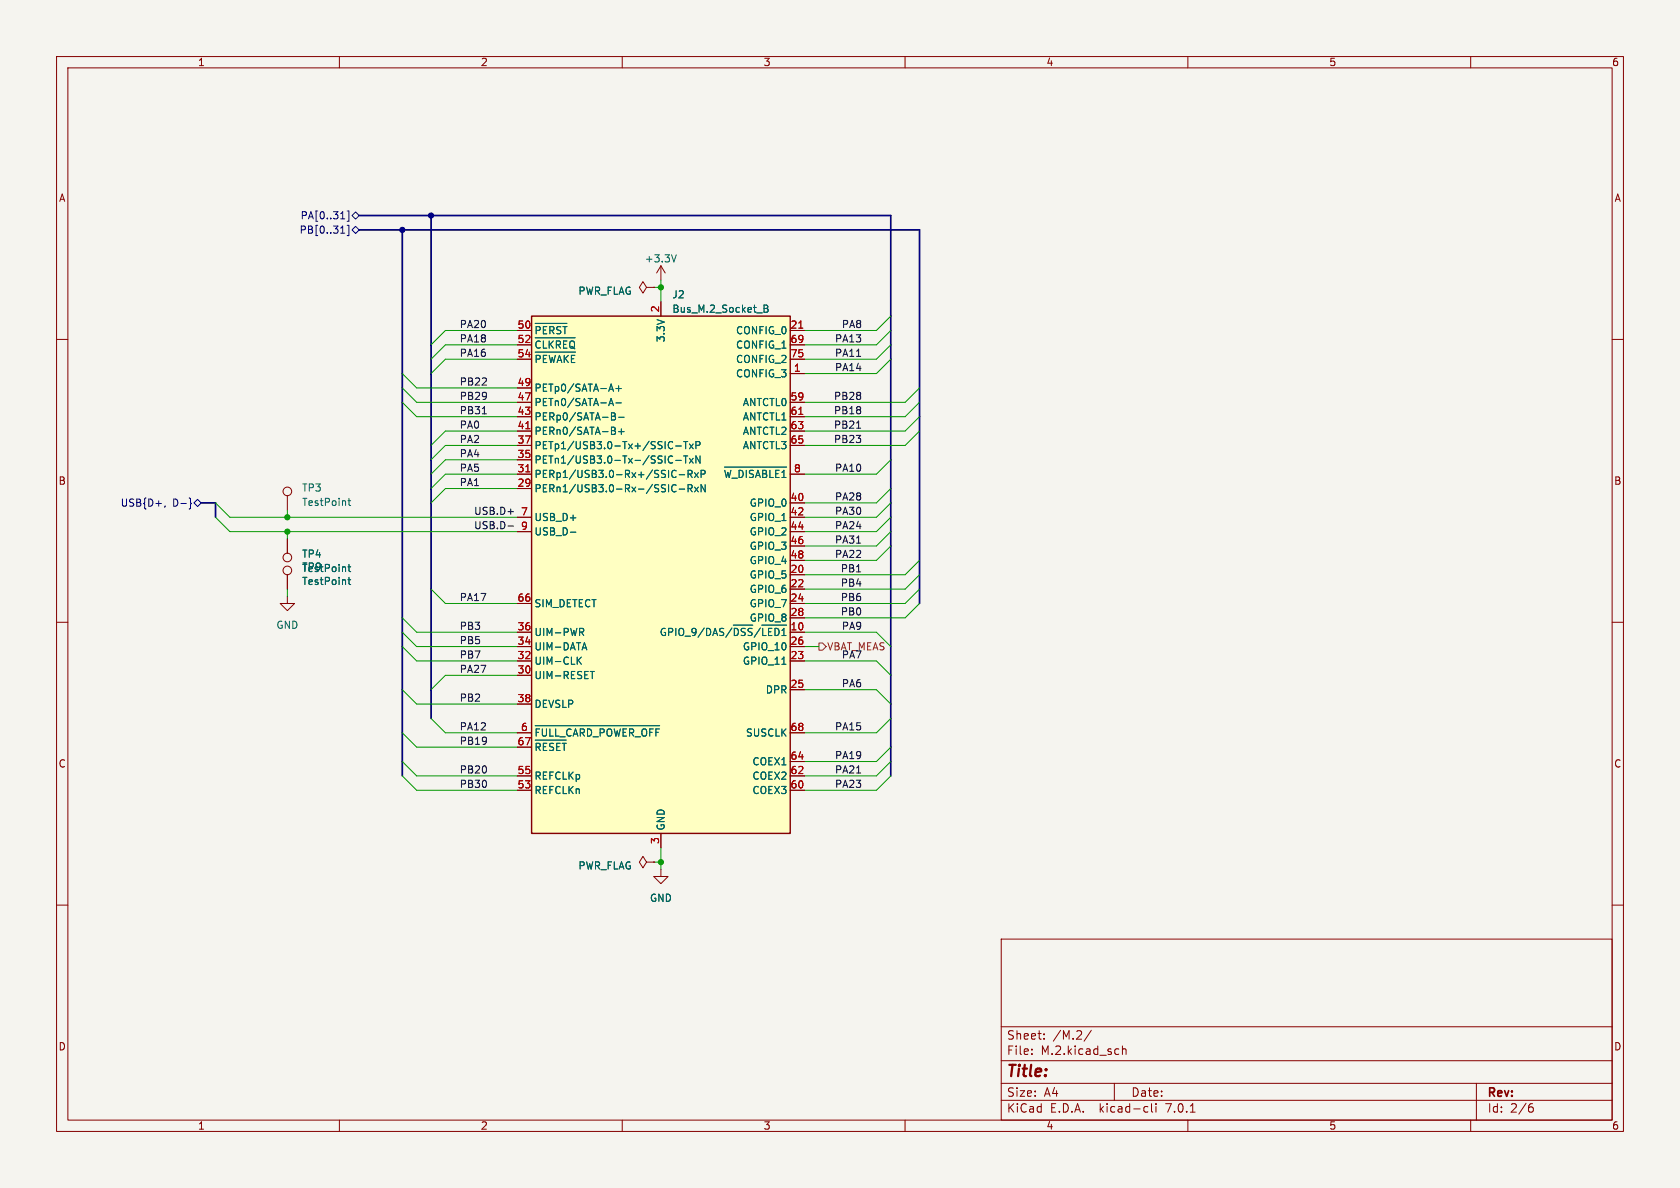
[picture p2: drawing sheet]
<svg xmlns="http://www.w3.org/2000/svg" width="297mm" height="210mm" viewBox="0 0 297 210" stroke-linecap="round" stroke-linejoin="round" font-family="sans-serif">
<path d="M0 0h297v210h-297z" fill="#f5f4ef" stroke="#f5f4ef" stroke-width=".18"/>
<g fill="none" stroke="#840000" stroke-width=".18">
<path d="M10 10h277v190h-277zM12 12h273v186h-273zM60 10v2M110 10v2M160 10v2M210 10v2M260 10v2M10 60h2M91.4 58.4h2.6M114.3 50.8l-.6-1-.7 1 .7 1 .6-1h1.3M115.6 50.8h.1M116.8 47l-.7 1.3"/>
<path d="M116.8 47v2.5M116.8 53.3v2.6M116.8 47l.8 1.3M139.7 58.4h2.5M285 60h2M91.4 78.7h2.6M91.4 76.2h2.6M91.4 73.7h2.6M91.4 71.1h2.6M91.4 68.6h2.6M91.4 61h2.6M91.4 63.5h2.6"/>
<path d="M139.7 66h2.5M139.7 78.7h2.5M139.7 76.2h2.5M139.7 73.7h2.5M139.7 71.1h2.5M139.7 61h2.5M139.7 63.5h2.5M50.8 87.6v2.6M50.8 95.3v2.5M91.4 86.4h2.6M91.4 83.8h2.6M91.4 81.3h2.6"/>
<path d="M91.4 91.4h2.6M91.4 94h2.6M139.7 83.8h2.5M139.7 88.9h2.5M139.7 91.4h2.5M139.7 94h2.5M139.7 96.5h2.5M139.7 99.1h2.5M10 110h2M50.8 105.4v1.3h1.3l-1.3 1.3-1.3-1.3h1.3M50.8 101.6v2.5M91.4 111.8h2.6"/>
<path d="M91.4 116.8h2.6M91.4 106.7h2.6M91.4 114.3h2.6M91.4 119.4h2.6M139.7 111.8h2.5M139.7 101.6h2.5M139.7 104.1h2.5M139.7 116.8h2.5M139.7 106.7h2.5M139.7 114.3h2.5M139.7 109.2h2.5M285 110h2"/>
<path d="M91.4 124.5h2.6M91.4 139.7h2.6M91.4 137.2h2.6M91.4 129.5h2.6M91.4 132.1h2.6M139.7 121.9h2.5M139.7 139.7h2.5M139.7 137.2h2.5M139.7 129.5h2.5M139.7 134.6h2.5M10 160h2M114.3 152.4l-.6-1-.7 1 .7 1 .6-1h1.3"/>
<path d="M115.6 152.4h.1M116.8 153.7v1.2h1.3l-1.3 1.3-1.2-1.3h1.2M116.8 147.3v2.6M285 160h2M177 166h108v32h-108zM60 198v2M110 198v2M160 198v2M177 194.5h108M177 191.5h108M177 187.5h108M177 181.5h108"/>
<path d="M182.4 186.3v.1M182.4 185.5v.1M184.6 183.6v.1M184.6 182.8v.1M192.9 182.1l-1.3 2M197 191.5v3M198.4 184.9v1.5M198.4 185.5l.2-.1 .4 .1 .1 .9M202.5 195.6l.4 .1M202.9 196.5l-.4 .1M203.6 195.1v1.3l.2 .2M204.4 195.1v.1"/>
<path d="M204.4 195.6v1M210 198v2M210.4 196.6h.9M260 198v2M261 191.5v6.5M270.5 195.7h.4l.2 .3-.1 .5-.5 .1M270.9 195.1l-.4 .1"/>
<circle cx="50.8" cy="86.9" r=".76"/>
<circle cx="50.8" cy="98.6" r=".76"/>
<circle cx="50.8" cy="100.8" r=".76"/>
</g>
<g fill="none" stroke="#006464" stroke-width=".18">
<path d="M94.6 57.2h5.6M94.6 59.7h7.1M95.5 58l-.2-.3h-.5v1.3M96.7 57.7h-.6v1.3M97.9 58l-.2-.3h-.5v1.3M99.1 57.8l-.4-.1-.3 .3M99.5 57.7h.7M99.9 57.7v1.3M119.6 45l-.5 1.3M135.1 53.9h.4l.2 .3-.2 .3 .2 .2 .1 .3-.2 .2h-.5zM135.1 54.5h.4M94.6 62.2h7.1"/>
<path d="M94.8 62.8v1.3M96.1 60.3v1.2M96.1 62.8v1.3M97.1 60.3v1.2M97.1 62.8l.3 1.3M97.8 60.3l-.7 .7M98.2 62.8l-.3 1.3M98.4 60.3v1.2M98.5 64.1l.4-1.3 .4 1.3M99.6 60.3v1.2M99.7 62.8v1.3M100.5 62.8l-.8 .7"/>
<path d="M101 62.8v1.3M107.6 71.7l.4-1.3 .5 1.3M107.7 71.3h.6M108 67.9l.5 1.3M108.1 73l.6 .1 .1 .2-.3 .3M108.1 73.6h.4M108.5 75.5l.3 .3-.3 .3 .3 .1v.3l-.2 .3h-.5M108.5 73.6l.3 .2v.3l-.7 .1M108.9 71.2h.9M108.9 68.7h.9M109.4 76.3h.9M109.4 73.8h.9"/>
<path d="M109.4 68.2v1M109.8 75.8v1M119.5 78.8h.9M120.9 78.1h.7M121.2 78.1v1.2M121.9 78.5l.6 .8M122.5 78.5l-.6 .8M123 78.7h.6l.2-.2-.1-.3-.7-.1v1.2M61.5 88.5h.5M61.7 88.1v1.1l.3 .2M61.7 99.8v1.1l.3 .1M100.8 94.1h1"/>
<path d="M118.6 80.6l.3 .1M118.9 81.7l-.3 .2M119 85.7h.3l.2 .1M119.5 81.4h.9M119.5 86.8l-.2 .1h-.3M120.1 86.5h.9M120.1 83.9h.9M120.9 80.6h.7M121.2 80.6v1.3M121.6 86.3h.6l.2-.2-.1-.3-.7-.1v1.2M121.6 83.8l.6-.1 .2-.1-.1-.3-.7-.2v1.3M121.9 81l.6 .9"/>
<path d="M121.9 86.3l.5 .6M121.9 83.8l.5 .6M122.5 81l-.6 .9M122.8 86.1l.7 .8M122.8 83.6l.7 .8M123.5 86.1l-.7 .8M123.5 83.6l-.7 .8M123.8 80.6v1.3l-.8-1.3v1.3M123.9 83.8l.6-.1 .2-.1-.1-.3-.7-.2v1.3M124.7 85.7v1.2l-.8-1.2v1.2M128.1 82.6h11M128.1 83.1l.3 1.3"/>
<path d="M129.2 83.1l-.3 1.3M131.3 83.4l-.2-.2-.4-.1v1.3M131.9 83.1v1.3M133.2 83.2l-.5-.1-.2 .3M133.6 84.4l.4-1.3 .4 1.3M135.5 83.4l-.2-.3h-.5v1.3M136.1 83.1v1.3M137.7 83.1h-.6v1.3M138.3 83.4l.3-.3v1.3M61.5 100.2h.5M61.5 102.5h.5M61.7 102.1v1l.3 .2"/>
<path d="M102.2 116.7l.6 .7M102.8 116.2l-.8 .7M102.8 111.7l.4 .6M103 111.1l.2 .2-.1 .3-.1 .1M103.3 113.6l.4 1.3M104.3 118.7h.8M117.6 111.1h-.5l-.2 .3M118.9 111.3l-.2-.2h-.5v1.2M119.5 111.1v1.2M120 111.5a.42 .42 0 0 1 .4-.4 .42 .42 0 0 1 .5 .4M122.3 111.3l.3-.2h.2l.2 .2M124.5 111l-1.1 1.7"/>
<path d="M125.6 111.4l-.2-.3h-.5v1.2M126 112.3l.4-1.2 .5 1.2M127.9 111.1h-.4l-.3 .2M129.4 111l-1.1 1.7M129.6 110.5h3.5M130.5 111.4l-.2-.3h-.5v1.2M131.8 111.1h-.5l-.3 .2M133 111.1h-.5l-.3 .2M134.4 111l-1.1 1.7M134.7 110.5h4.4M134.8 111.1v1.2M136.5 111.1h-.6v1.2"/>
<path d="M137.7 111.4l-.2-.3h-.5v1.2M138.2 117.4h.8M138.3 111.4l.3-.3v1.2M94.6 128.3h22M94.6 130.8h5.5M94.8 131.4v1.3M95.4 128.9h-.6v1.2M95.9 128.9v1M96.1 131.4v1.3M96.6 128.9v1M97.2 128.9v1.2M98.2 128.9v1.2"/>
<path d="M98.4 131.4v1.3M99.7 131.4v1.3M101 129l-.4-.1-.4 .3M101.3 130.1l.4-1.2 .5 1.2M103.3 129.1l-.2-.2h-.5v1.2M104.5 129.2l-.2-.3h-.4v1.2M106.8 129.1l-.2-.2h-.5v1.2M107.3 129.3a.42 .42 0 0 1 .4-.5 .42 .42 0 0 1 .5 .5M108.6 128.9l.3 1.2M109.7 128.9l-.3 1.2M110.8 128.9h-.6v1.2M112 129.1l-.2-.2h-.5v1.2"/>
<path d="M113.5 129.3a.42 .42 0 0 1 .4-.5 .42 .42 0 0 1 .4 .5M115.5 128.9h-.6v1.2M116.6 128.9h-.6v1.2"/>
</g>
<path d="M94 55.9h45.7v91.4h-45.7z" fill="#ffffc2" stroke="#ffffc2" stroke-width=".18"/>
<path d="M94 55.9h45.7v91.4h-45.7z" fill="none" stroke="#840000" stroke-width=".25"/>
<path d="M141.2 58h.7M93 75.8h.7M141.2 73.3h.7M93 83.4h.7" fill="none" stroke="#a90000" stroke-width=".18"/>
<path d="M60.2 38.7h.8M61.4 37.3h.3v1.8h-.3M61.4 39.8h.3v1.9h-.3M62.2 38.1l.7-.6 .6 .6-.6 .6zM60.2 41.2h.8M62.2 40.6l.7-.6 .6 .6-.6 .7zM29.2 89.4l-.1 .3M33.4 88l.3 .2v.6l.2 .2-.2 .2v.6l-.3 .2M34.3 88.9l.6-.6 .7 .6-.7 .6z" fill="none" stroke="#000084" stroke-width=".18"/>
<path d="M144.8 113.7h.6l.6 .6-.6 .6h-.6z" fill="none" stroke="#725600" stroke-width=".18"/>
<path d="M85.3 73.2h.7M151.4 75.7h.8M151.4 63h.8M89.8 93h1M151.4 96h.8M151.4 101.1h.8M151.4 136.7h.8" fill="none" stroke="#0f0f0f" stroke-width=".18"/>
<path d="M63.5 38.1h94v99.1M76.2 38.1v88.9M63.5 40.6h99.1v66.1M71.1 40.6v96.6M35.6 88.9h2.5v2.5" fill="none" stroke="#000084" stroke-width=".3"/>
<g fill="none" stroke="#009600" stroke-width=".18">
<path d="M91.4 58.4h-12.7l-2.5 2.6M115.6 50.8h1.2M116.8 49.5v3.8M157.5 55.9l-2.6 2.5h-12.7M157.5 58.4l-2.6 2.6h-12.7M71.1 68.6l2.6 2.5h17.7M71.1 71.1l2.6 2.6h17.7M71.1 66l2.6 2.6h17.7M91.4 61h-12.7l-2.5 2.5M91.4 76.2h-12.7l-2.5 2.5M91.4 63.5h-12.7l-2.5 2.5M91.4 78.7h-12.7l-2.5 2.6"/>
<path d="M157.5 63.5l-2.6 2.5h-12.7M157.5 61l-2.6 2.5h-12.7M162.6 73.7l-2.6 2.5h-17.8M162.6 68.6l-2.6 2.5h-17.8M162.6 71.1l-2.6 2.6h-17.8M162.6 76.2l-2.6 2.5h-17.8M38.1 91.4l2.5 2.6h50.8M38.1 88.9l2.5 2.5h50.8M50.8 90.2v1.2M50.8 94v1.3M91.4 83.8h-12.7l-2.5 2.6M91.4 86.4h-12.7l-2.5 2.5"/>
<path d="M91.4 81.3h-12.7l-2.5 2.5M157.5 96.5l-2.6 2.6h-12.7M157.5 91.4l-2.6 2.6h-12.7M157.5 86.4l-2.6 2.5h-12.7M157.5 81.3l-2.6 2.5h-12.7M157.5 88.9l-2.6 2.5h-12.7M157.5 94l-2.6 2.5h-12.7M162.6 99.1l-2.6 2.5h-17.8M50.8 104.1v1.3M71.1 114.3l2.6 2.5h17.7M71.1 111.8l2.6 2.5h17.7M71.1 109.2l2.6 2.6h17.7"/>
<path d="M76.2 104.1l2.5 2.6h12.7M91.4 119.4h-12.7l-2.5 2.5M142.2 116.8h12.7l2.6 2.6M142.2 114.3h2.6M142.2 111.8h12.7l2.6 2.5M162.6 104.1l-2.6 2.6h-17.8M162.6 101.6l-2.6 2.5h-17.8M162.6 106.7l-2.6 2.5h-17.8M71.1 129.5l2.6 2.6h17.7M71.1 134.6l2.6 2.6h17.7M71.1 137.2l2.6 2.5h17.7M71.1 121.9l2.6 2.6h17.7"/>
<path d="M76.2 127l2.5 2.5h12.7M142.2 121.9h12.7l2.6 2.6M157.5 127l-2.6 2.5h-12.7M157.5 134.6l-2.6 2.6h-12.7M157.5 132.1l-2.6 2.5h-12.7M157.5 137.2l-2.6 2.5h-12.7M115.6 152.4h1.2M116.8 149.9v3.8"/>
</g>
<g fill="#000084" stroke="#000084" stroke-width=".18">
<circle cx="71.1" cy="40.6" r=".46"/>
<circle cx="76.2" cy="38.1" r=".46"/>
</g>
<g fill="#009600" stroke="#009600" stroke-width=".18">
<circle cx="116.8" cy="152.4" r=".46"/>
<circle cx="116.8" cy="50.8" r=".46"/>
<circle cx="50.8" cy="91.4" r=".46"/>
<circle cx="50.8" cy="94" r=".46"/>
</g>
<text font-size="2.8" fill="#840000" x="178" y="190.8">Title:</text>
<g font-size="2.1" fill="#840000">
<text x="178" y="183.9">Sheet:</text>
<text x="186.2" y="183.9">/M.2/</text>
<text x="178" y="186.6">File:</text>
<text x="184" y="186.6">M.2.kicad_sch</text>
<text x="178" y="196.8">KiCad</text>
<text x="178" y="194">Size:</text>
<text x="184.6" y="194">A4</text>
<text x="185.7" y="196.8">E.D.A.</text>
<text x="194.4" y="196.8">kicad-cli</text>
<text x="200" y="194">Date:</text>
<text x="206.2" y="196.8">7.0.1</text>
<text x="263" y="194.2">Rev:</text>
<text x="263" y="196.8">Id:</text>
<text x="267" y="196.8">2/6</text>
</g>
<g font-size="1.8" fill="#840000">
<text x="35" y="11.8">1</text>
<text x="85" y="11.8">2</text>
<text x="135" y="11.8">3</text>
<text x="185" y="11.8">4</text>
<text x="235" y="11.8">5</text>
<text x="285" y="11.8">6</text>
<text x="10.4" y="35.8">A</text>
<text x="285.4" y="35.8">A</text>
<text x="10.3" y="85.8">B</text>
<text x="285.3" y="85.8">B</text>
<text x="10.3" y="135.8">C</text>
<text x="285.3" y="135.8">C</text>
<text x="10.3" y="185.8">D</text>
<text x="285.3" y="185.8">D</text>
<text x="35" y="199.8">1</text>
<text x="85" y="199.8">2</text>
<text x="135" y="199.8">3</text>
<text x="185" y="199.8">4</text>
<text x="235" y="199.8">5</text>
<text x="285" y="199.8">6</text>
</g>
<g font-size="1.8" fill="#000084">
<text x="52.8" y="41.5">PB[0..31]</text>
<text x="53" y="38.9">PA[0..31]</text>
<text x="21.2" y="89.7">USB{D+,</text>
<text x="30.4" y="89.7">D-}</text>
</g>
<g font-size="1.8" fill="#006464">
<text x="113.9" y="46.5">+3.3V</text>
<text x="102.2" y="52.3">PWR_FLAG</text>
<text x="118.8" y="52.9">J2</text>
<text x="94.5" y="59.9">~{PERST}</text>
<text x="118.8" y="55.4">Bus_M.2_Socket_B</text>
<text x="130" y="59.2">CONFIG_0</text>
<text x="94.5" y="62.4">~{CLKREQ}</text>
<text x="94.5" y="64.9">~{PEWAKE}</text>
<text x="117.7" y="60.6" transform="rotate(-90 117.7 60.6)">3.3V</text>
<text x="130" y="61.8">CONFIG_1</text>
<text x="130" y="64.3">CONFIG_2</text>
<text x="94.5" y="71.9">PETn0/SATA-A-</text>
<text x="94.5" y="69.4">PETp0/SATA-A+</text>
<text x="130" y="66.9">CONFIG_3</text>
<text x="131.2" y="71.9">ANTCTL0</text>
<text x="94.5" y="77">PERn0/SATA-B+</text>
<text x="94.5" y="74.5">PERp0/SATA-B-</text>
<text x="131.2" y="74.5">ANTCTL1</text>
<text x="131.2" y="77">ANTCTL2</text>
<text x="94.5" y="82.1">PETn1/USB3.0-Tx-/SSIC-TxN</text>
<text x="94.5" y="79.6">PETp1/USB3.0-Tx+/SSIC-TxP</text>
<text x="131.2" y="79.6">ANTCTL3</text>
<text x="53.3" y="87.1">TP3</text>
<text x="53.3" y="89.6">TestPoint</text>
<text x="94.5" y="87.2">PERn1/USB3.0-Rx-/SSIC-RxN</text>
<text x="94.5" y="84.6">PERp1/USB3.0-Rx+/SSIC-RxP</text>
<text x="127.8" y="85.3">~{W_DISABLE1}</text>
<text x="132.4" y="89.7">GPIO_0</text>
<text x="94.5" y="92.3">USB_D+</text>
<text x="94.5" y="94.8">USB_D-</text>
<text x="132.4" y="92.3">GPIO_1</text>
<text x="132.4" y="94.8">GPIO_2</text>
<text x="53.3" y="98.7">TP4</text>
<text x="53.3" y="101.3">TestPoint</text>
<text x="53.3" y="101">TP9</text>
<text x="132.4" y="97.3">GPIO_3</text>
<text x="132.4" y="99.9">GPIO_4</text>
<text x="53.3" y="103.6">TestPoint</text>
<text x="94.5" y="107.5">SIM_DETECT</text>
<text x="132.4" y="102.4">GPIO_5</text>
<text x="132.4" y="105">GPIO_6</text>
<text x="132.4" y="107.5">GPIO_7</text>
<text x="48.8" y="111.3">GND</text>
<text x="94.5" y="112.6">UIM-PWR</text>
<text x="116.5" y="113.2">GPIO_9/DAS/~{DSS}/~{LED1}</text>
<text x="132.4" y="110">GPIO_8</text>
<text x="94.5" y="117.7">UIM-CLK</text>
<text x="94.5" y="115.1">UIM-DATA</text>
<text x="131.2" y="117.7">GPIO_11</text>
<text x="131.2" y="115.1">GPIO_10</text>
<text x="94.5" y="120.2">UIM-RESET</text>
<text x="94.5" y="125.3">DEVSLP</text>
<text x="135.3" y="122.7">DPR</text>
<text x="94.5" y="131">~{FULL_CARD_POWER_OFF}</text>
<text x="131.7" y="130.4">SUSCLK</text>
<text x="94.5" y="138">REFCLKp</text>
<text x="94.5" y="133.5">~{RESET}</text>
<text x="132.9" y="138">COEX2</text>
<text x="132.9" y="135.4">COEX1</text>
<text x="94.5" y="140.5">REFCLKn</text>
<text x="132.9" y="140.5">COEX3</text>
<text x="117.7" y="146.8" transform="rotate(-90 117.7 146.8)">GND</text>
<text x="102.2" y="153.9">PWR_FLAG</text>
<text x="114.8" y="159.6">GND</text>
</g>
<g font-size="1.8" fill="#0f0f0f">
<text x="81.3" y="58.1">PA20</text>
<text x="148.7" y="58.1">PA8</text>
<text x="81.3" y="60.6">PA18</text>
<text x="81.3" y="63.2">PA16</text>
<text x="147.5" y="60.6">PA13</text>
<text x="147.5" y="65.7">PA14</text>
<text x="147.5" y="63.2">PA11</text>
<text x="81.3" y="68.2">PB22</text>
<text x="81.3" y="70.8">PB29</text>
<text x="147.3" y="70.8">PB28</text>
<text x="81.3" y="73.3">PB31</text>
<text x="81.3" y="75.9">PA0</text>
<text x="147.3" y="73.3">PB18</text>
<text x="147.3" y="75.9">PB21</text>
<text x="81.3" y="78.4">PA2</text>
<text x="81.3" y="83.5">PA5</text>
<text x="81.3" y="80.9">PA4</text>
<text x="147.3" y="78.4">PB23</text>
<text x="147.5" y="83.5">PA10</text>
<text x="81.3" y="86">PA1</text>
<text x="147.5" y="88.6">PA28</text>
<text x="83.8" y="91.1">USB.D+</text>
<text x="83.8" y="93.6">USB.D-</text>
<text x="147.5" y="93.6">PA24</text>
<text x="147.5" y="91.1">PA30</text>
<text x="147.5" y="96.2">PA31</text>
<text x="147.5" y="98.7">PA22</text>
<text x="148.5" y="101.3">PB1</text>
<text x="81.3" y="106.3">PA17</text>
<text x="148.5" y="106.3">PB6</text>
<text x="148.5" y="103.8">PB4</text>
<text x="81.3" y="114">PB5</text>
<text x="81.3" y="111.4">PB3</text>
<text x="148.5" y="108.9">PB0</text>
<text x="148.7" y="111.4">PA9</text>
<text x="81.3" y="119">PA27</text>
<text x="81.3" y="116.5">PB7</text>
<text x="148.7" y="116.5">PA7</text>
<text x="81.3" y="124.1">PB2</text>
<text x="148.7" y="121.6">PA6</text>
<text x="81.3" y="131.7">PB19</text>
<text x="81.3" y="129.2">PA12</text>
<text x="147.5" y="129.2">PA15</text>
<text x="81.3" y="136.8">PB20</text>
<text x="147.5" y="136.8">PA21</text>
<text x="147.5" y="134.3">PA19</text>
<text x="81.3" y="139.4">PB30</text>
<text x="147.5" y="139.4">PA23</text>
</g>
<g font-size="1.8" fill="#a90000">
<text x="91.4" y="58.2">50</text>
<text x="116.6" y="55.3" transform="rotate(-90 116.6 55.3)">2</text>
<text x="139.7" y="58.2">21</text>
<text x="91.4" y="60.7">52</text>
<text x="91.4" y="63.2">54</text>
<text x="139.7" y="60.7">69</text>
<text x="139.7" y="63.2">75</text>
<text x="140.3" y="65.8">1</text>
<text x="91.4" y="70.9">47</text>
<text x="91.4" y="68.3">49</text>
<text x="139.7" y="70.9">59</text>
<text x="91.4" y="75.9">41</text>
<text x="91.4" y="73.4">43</text>
<text x="139.7" y="73.4">61</text>
<text x="139.7" y="75.9">63</text>
<text x="91.4" y="83.6">31</text>
<text x="91.4" y="81">35</text>
<text x="91.4" y="78.5">37</text>
<text x="139.7" y="78.5">65</text>
<text x="140.3" y="83.6">8</text>
<text x="91.4" y="86.1">29</text>
<text x="139.7" y="88.6">40</text>
<text x="92" y="91.2">7</text>
<text x="92" y="93.7">9</text>
<text x="139.7" y="91.2">42</text>
<text x="139.7" y="93.7">44</text>
<text x="139.7" y="101.3">20</text>
<text x="139.7" y="96.3">46</text>
<text x="139.7" y="98.8">48</text>
<text x="91.4" y="106.4">66</text>
<text x="139.7" y="103.9">22</text>
<text x="139.7" y="106.4">24</text>
<text x="91.4" y="111.5">36</text>
<text x="139.7" y="111.5">10</text>
<text x="139.7" y="109">28</text>
<text x="91.4" y="119.1">30</text>
<text x="91.4" y="116.6">32</text>
<text x="91.4" y="114">34</text>
<text x="139.7" y="116.6">23</text>
<text x="139.7" y="114">26</text>
<text x="91.4" y="124.2">38</text>
<text x="139.7" y="121.7">25</text>
<text x="91.4" y="131.8">67</text>
<text x="92" y="129.3">6</text>
<text x="139.7" y="129.3">68</text>
<text x="91.4" y="136.9">55</text>
<text x="139.7" y="136.9">62</text>
<text x="139.7" y="134.4">64</text>
<text x="91.4" y="139.4">53</text>
<text x="139.7" y="139.4">60</text>
<text x="116.6" y="149.3" transform="rotate(-90 116.6 149.3)">3</text>
</g>
<text font-size="1.8" fill="#725600" x="146.2" y="115.1">VBAT_MEAS</text>
</svg>
